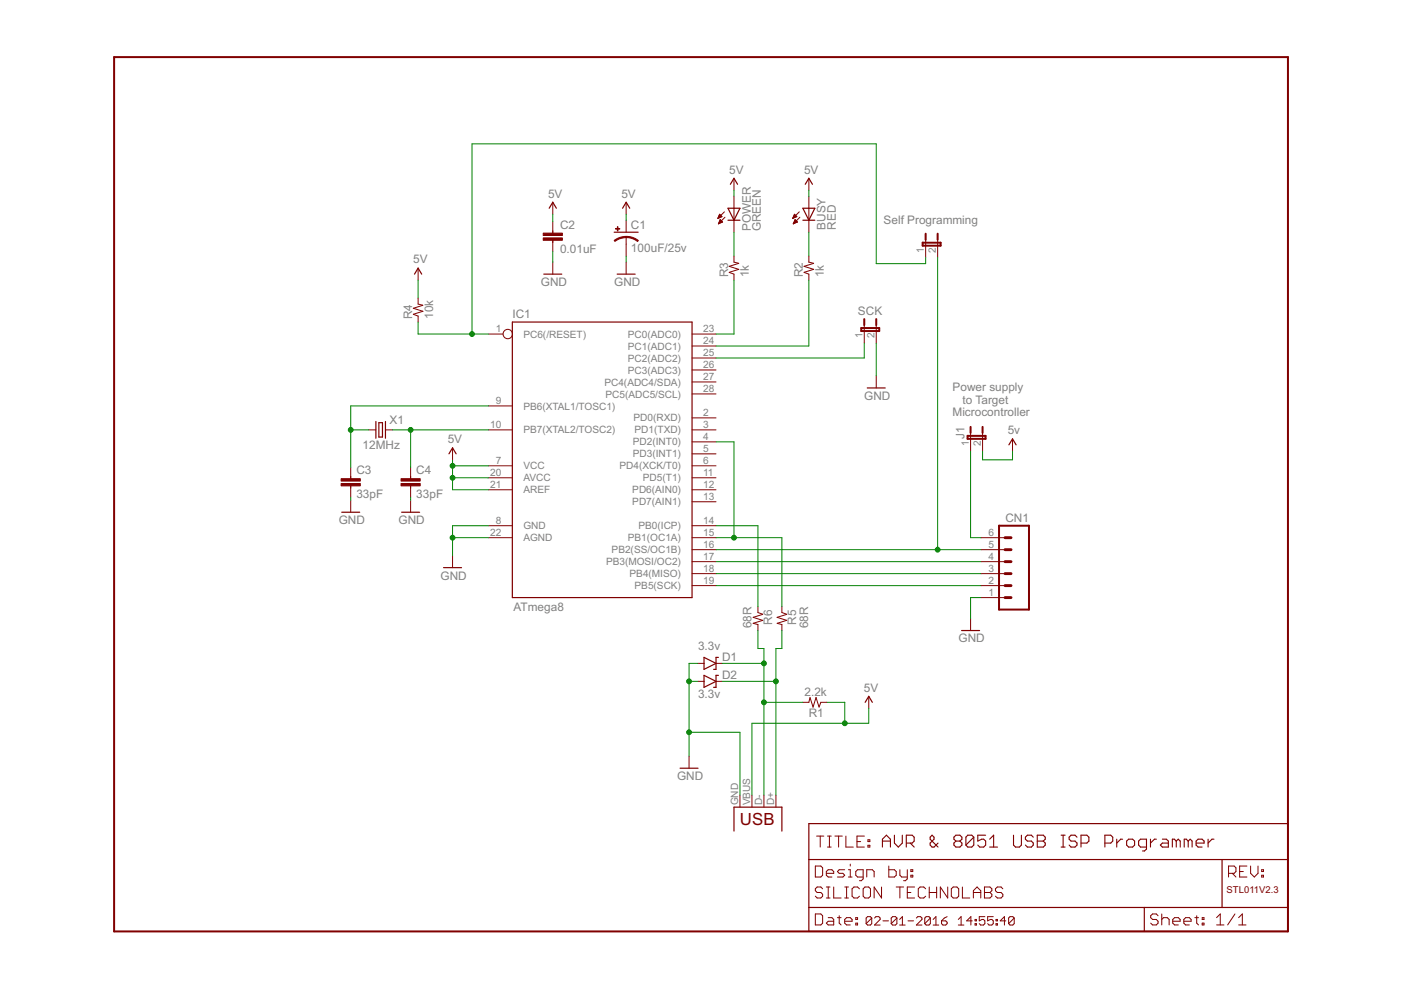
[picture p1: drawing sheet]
<svg xmlns="http://www.w3.org/2000/svg" width="297mm" height="210mm" viewBox="0 0 297 210" stroke-linecap="round" stroke-linejoin="round" font-family="sans-serif">
<g fill="none" stroke="#800000" stroke-width=".21">
<path d="M155.6 37.8v2.5M171.5 37.8v2.5M88.6 56.9v2.5M117.2 42.9v2.5M117.2 47v2.6M117.2 50.8v2.6M117.2 55.6v2.5M132.8 42.9v2.5M132.8 46.7v2.5M132.8 50.2v4.1M132.8 55.6v2.5M152.2 46.2h.2"/>
<path d="M152.3 46.1h.4M152.3 46h.7M152.3 47.4h.1M152.4 45.9h.6M152.4 47.3h.3M152.4 45.7h.5M152.4 47.2h.6M152.5 45.6h.3M152.5 47.1h.7M152.5 45.5h.1M152.5 46.9h.6M152.6 45.4l.5 .5-.9 .4z"/>
<path d="M152.6 46.8h.4M152.7 46.7h.1M152.7 46.6h.1M152.7 46.6l-.4 .9M152.7 46.6l.5 .5M153.2 47.1l-.9 .4M153.6 44.9l-1.4 1.4M153.7 46.1l-1.4 1.4M154.6 57.8l1 .3v1.3M155.6 41.6v7.6M155.6 54.3v1.3l1 .2-2 .7 2 .6-2 .6M168.1 46.2h.2"/>
<path d="M168.1 46.1h.5M168.2 46h.6M168.2 47.4h.1M168.3 45.9h.6M168.3 47.3h.3M168.3 45.7h.5M168.3 47.2h.5M168.4 45.6h.2M168.4 47.1h.7M168.4 45.5h.1M168.4 46.9h.6M168.4 45.4l.6 .5-.9 .4z"/>
<path d="M168.5 46.8h.3M168.5 46.7h.2M168.6 46.6l-.4 .9M168.6 46.6l.5 .5-.9 .4M168.6 46.6h.1M169.5 44.9l-1.4 1.4M169.6 46.1l-1.4 1.4M170.5 57.8l1 .3v1.3M171.5 41.6v7.6M171.5 54.3v1.3l1 .2M172.5 55.8l-2 .7 2 .6-2 .6M196.3 50.8v3.8"/>
<path d="M198.8 50.8v3.8M87.7 66.7l.9 .3v1.3M88.6 63.2v1.3l1 .2M89.7 64.7l-2.1 .7 2.1 .6-2.1 .6M103.5 70.8h3.2M146.7 78.4h5.1M146.7 75.9h5.1M146.7 73.4h5.1M146.7 70.8h5.1M183.2 68.9v3.8M185.8 68.9v3.8M185.8 79.7v2.6"/>
<path d="M74.4 99.1v2.5M78.2 91.1h1.5M81.7 91.1h1.5M87.1 99.1v2.5M95.9 95v2.5M103.5 91.1h5.1M103.5 86.1h5.1M103.5 98.8h5.1M146.7 91.1h5.1M146.7 98.8h5.1M146.7 96.2h5.1M146.7 93.7h5.1"/>
<path d="M146.7 88.6h5.1M146.7 83.5h5.1M146.7 81h5.1M205.8 91.8v3.8M208.3 91.8v3.8M214.7 93v2.6M74.4 102.9v2.5M74.4 106.1v2.5M87.1 102.9v2.5M87.1 106.1v2.5M95.9 117.8v2.6M103.5 111.5h5.1"/>
<path d="M103.5 114h5.1M103.5 103.8h5.1M103.5 101.3h5.1M146.7 111.5h5.1M146.7 114h5.1M146.7 103.8h5.1M146.7 101.3h5.1M146.7 119.1h5.1M146.7 116.5h5.1M146.7 106.4h5.1M208 114h5.1M208 119.1h5.1"/>
<path d="M208 116.5h5.1M146.7 124.2h5.1M146.7 121.6h5.1M160.7 128.6v1.3l1 .3M161.7 130.3l-2 .6 2 .6-2 .7 1 .2v1.3M164.8 132.2l1 .2v1.3M165.8 128.6v1.3l1 .3M166.8 130.3l-2 .6 2 .6-2 .7M205.8 131.1v2.6M208 124.2h5.1M208 121.6h5.1M208 126.7h5.1"/>
<path d="M148 140.7h1.3M148 144.5h1.3M151.8 140.7h1.3M151.8 144.5h1.3M171.7 147.9l-.2 1h-1.3M171.7 147.9l.7 2 .6-2 .7 2M175.3 148.9h-1.3l-.3 1M184.2 147.6v2.6M146.1 160.3v2.6M156.9 168.6v2.5M159.4 168.6v2.5M162 168.6v2.5"/>
<path d="M164.5 168.6v2.5M173.1 177.3h1.6M173.9 177.3v2.3M175.5 177.3h.7M175.5 179.6h.7M175.9 177.3v2.3M177 177.3h1.6M177.8 177.3v2.3M179.3 177.3v2.3h1.6M181.7 178.4h.8M183.3 177.3h-1.6v2.3h1.6M184 179.2h.4v.4h-.4z"/>
<path d="M184 178.1h.4v.3h-.4zM172.9 193.8h1.1l.4 .4v1.5l-.4 .4h-1.1zM172.9 183.6h1.1l.4 .4v1.6l-.4 .3h-1.1zM174.4 188.4l-.4-.3h-.8l-.3 .3v.4l.3 .4h.8l.4 .4v.4l-.4 .4h-.8l-.3-.4M175.2 185.2h1.6v-.4l-.4-.4h-.8l-.4 .4v.8l.4 .3h.8M175.2 188.1h.8M175.2 190.4h.8M175.6 194.6h.8l.4 .3v1.2h-1.2l-.4-.4 .4-.4h1.2M175.6 188.1v2.3M176.8 188.1v2.3h1.5M177.5 194.6h.8M177.9 194.2v1.5l.4 .4"/>
<path d="M179.1 195.3h1.6v-.4l-.4-.3h-.8l-.4 .3v.8l.4 .4h.8M179.1 184.4h-1.2l-.4 .4 .4 .4h.8l.4 .4-.4 .3h-1.2M179.1 188.1h.8M179.1 190.4h.8M179.5 188.1v2.3M179.9 185.9h.8M179.9 184.4h.4v1.5M180.3 183.2v.4M181.4 195.7h.4v.4h-.4zM181.4 194.6h.4v.3h-.4zM182.2 188.4l-.4-.3h-.7l-.4 .3v1.6l.4 .4h.7l.4-.4M183 185.9h-1.2l-.4-.3v-.8l.4-.4h1.2v2l-.4 .3h-.4"/>
<path d="M183.4 188.1h.8l.4 .3v1.6l-.4 .4h-.8l-.4-.4v-1.6zM183.8 185.9v-1.5h1.2l.3 .4v1.1M184.8 194.6l-.3-.2h-.6l-.3 .2v1.2M184.8 194.6v1.2l-.3 .3h-.6l-.3-.3M184.8 194.6l-1.2 1.2M185.4 194.6l.3-.2h.6l.3 .2v.3l-1.2 1.2h1.2M186.9 188.1v2.3l-1.6-2.3v2.3M187.2 195.2h1.2M188.4 183.6v2.3h1.2l.4-.3v-.8l-.4-.4h-1.2M190 188.1h1.6M190.2 194.6l-.3-.2h-.6l-.3 .2v1.2M190.2 194.6v1.2l-.3 .3h-.6l-.3-.3"/>
<path d="M190.2 194.6l-1.2 1.2M190.7 196.1h1.2M190.7 194.9l.6-.5v1.7M190.8 184.4v1.2l.4 .3h1.2M190.8 188.1v2.3M192.4 184.4v2l-.4 .3h-.4M192.4 189.2h.7M192.5 195.2h1.2M193.1 185.6h.4v.3h-.4zM193.1 184.4h.4v.4h-.4zM193.9 188.1h-1.5v2.3h1.5M194.3 194.6l.3-.2h.6l.3 .2v.3l-1.2 1.2h1.2"/>
<path d="M196.3 188.4l-.4-.3h-.8l-.4 .3v1.6l.4 .4h.8l.4-.4M197 189.2h1.6M197 188.1v2.3M197.3 194.6l-.3-.2h-.6l-.3 .2v1.2M197.3 194.6v1.2l-.3 .3h-.6l-.3-.3M197.3 194.6l-1.2 1.2M197.8 196.1h1.2M197.8 194.9l.6-.5v1.7M198.6 188.1v2.3M199.6 195.2h.9l.3 .3v.3l-.3 .3h-.6l-.3-.3zM200.8 194.4l-.6 .2-.6 .6M200.9 188.1v2.3l-1.5-2.3v2.3"/>
<path d="M201.7 188.4l.4-.3h.8l.4 .3v1.6l-.4 .4h-.8l-.4-.4zM203.2 196.1h1.2M203.2 194.9l.6-.5v1.7M204 188.1v2.3h1.6M206.1 195.2h-1.1l.8-.8v1.7M206.4 189.2h1.5M206.4 190.4v-1.6l.8-.7 .7 .7v1.6M206.7 195.8h.3v.3h-.3zM206.7 194.9h.3v.3h-.3zM208.7 188.1h1.2l.4 .3v.4l-.4 .4 .4 .4v.4l-.4 .4h-1.2zM208.7 189.2h1.2M208.8 194.4h-1.2v.8l.6-.3h.3l.3 .3v.6l-.3 .3h-.6l-.3-.3"/>
<path d="M210.6 194.4h-1.2v.8l.6-.3h.3l.3 .3v.6l-.3 .3h-.6l-.3-.3M211.2 195.8h.3v.3h-.3zM211.2 194.9h.3v.3h-.3zM212.6 188.4l-.4-.3h-.7l-.4 .3v.4l.4 .4h.7l.4 .4v.4l-.4 .4h-.7l-.4-.4M213.3 195.2h-1.2l.9-.8v1.7M215 194.6l-.3-.2h-.6l-.3 .2v1.2M215 194.6v1.2l-.3 .3h-.6l-.3-.3M215 194.6l-1.2 1.2M245.5 194.2l-.3-.4h-.8l-.4 .4v.4l.4 .3h.8l.3 .4v.4l-.3 .4h-.8l-.4-.4M246.3 194.9l.4-.3h.8l.4 .3v1.2M246.3 193.8v2.3M248.6 195.3h1.6v-.4l-.4-.3h-.8l-.4 .3v.8l.4 .4h.8"/>
<path d="M251 195.3h1.5v-.4l-.3-.3h-.8l-.4 .3v.8l.4 .4h.8M253.3 194.6h.8M253.7 194.2v1.5l.4 .4M254.9 195.7h.4v.4h-.4zM254.9 194.6h.4v.3h-.4zM257.9 196.1h1.6M257.9 194.6l.8-.8v2.3M260.5 185.2h1.2l.3-.4v-.8l-.3-.4h-1.2v2.3M261.3 185.2l.7 .7M261.8 193.8l-1.5 2.3M262.6 196.1h1.6M262.6 194.6l.8-.8v2.3"/>
<path d="M262.8 184.8h.8M264.4 183.6h-1.6v2.3h1.6M265.2 183.6v1.6l.7 .7 .8-.7v-1.6M267.5 185.6h.4v.3h-.4zM267.5 184.4h.4v.4h-.4z"/>
<circle cx="107.7" cy="70.8" r=".99"/>
</g>
<g fill="none" stroke="#800000" stroke-width=".25">
<path d="M154.9 39.1l.7-1.3 .8 1.3M170.7 39.1l.8-1.3 .8 1.3M87.9 58.1l.7-1.2 .8 1.2M115.3 58.1h3.8M116.4 44.2l.8-1.3 .8 1.3M130.2 49.2h5.1M130.9 58.1h3.8M132 44.2l.8-1.3 .7 1.3M154.3 46.7h2.6M154.3 44.2h2.6l-1.3 2.5zM170.2 44.2h2.6l-1.3 2.5zM170.2 46.7h2.6"/>
<path d="M108.6 68.3h38.1v58.4h-38.1zM79.7 89.4v3.5M80.3 89.6h.8v3.1h-.8zM81.7 89.4v3.5M95.2 96.2l.7-1.2 .8 1.2M183.9 82.3h3.8M213.9 94.3l.8-1.3 .7 1.3M72.5 108.6h3.8M85.2 108.6h3.8M94 120.4h3.9M149.3 139.4l2.5 1.3-2.5 1.2zM152.3 139.4h-.5v2.5h-.5"/>
<path d="M203.9 133.7h3.8M149.3 143.2l2.5 1.3-2.5 1.2zM152.3 143.2h-.5v2.5h-.5M183.4 148.9l.8-1.3 .8 1.3M144.2 162.9h3.8M155.6 176.2v-5.1h10.2v5.1M171.5 174.6h101.6v22.9h-101.6zM171.5 182.2h101.6M171.5 192.4h101.6M242.6 192.4v5.1M259.1 182.2v10.2"/>
</g>
<g fill="#800000" stroke="#800000" stroke-width=".21">
<path d="M132.8 50.1l1.3 .2 1.2 .7-.1 .2-1.4-.7-1-.1z" fill-rule="evenodd"/>
<path d="M130.2 51l1.2-.7 1.4-.2v.3l-1.5 .3-.9 .5z" fill-rule="evenodd"/>
</g>
<g fill="#800000" stroke="#800000" stroke-width=".21">
<path d="M130.5 48.5h.9v.1h-.9z"/>
<path d="M130.9 48.1h.1v.9h-.1z"/>
<path d="M115.2 50.4h4v.5h-4z"/>
<path d="M115.2 49.4h4v.5h-4z"/>
<path d="M72.3 102.5h4.1v.5h-4.1z"/>
<path d="M72.3 101.5h4.1v.5h-4.1z"/>
<path d="M85 102.5h4.1v.5h-4.1z"/>
<path d="M85 101.5h4.1v.5h-4.1z"/>
</g>
<path d="M24.2 12.1h248.9v185.4h-248.9zM195.6 51.5h3.8v.6h-3.8zM196.3 49.6v1.2M198.8 49.6v1.2M182.6 69.6h3.8v.6h-3.8zM183.2 67.6v1.3M185.8 67.6v1.3M205.1 92.4h3.9v.6h-3.9zM205.8 90.5v1.3M208.3 90.5v1.3M211.8 111.5h6.4v17.7h-6.4z" fill="none" stroke="#800000" stroke-width=".42"/>
<path d="M213.1 116.5h1.3M213.1 119.1h1.3M213.1 114h1.3M213.1 121.6h1.3M213.1 124.2h1.3M213.1 126.7h1.3" fill="none" stroke="#800000" stroke-width=".61"/>
<g fill="none" stroke="#800000" stroke-width=".23">
<path d="M187.1 179.6v-1.7l.8-.8 .9 .8v1.7M187.1 178.3h1.7M189.6 177.1v1.7l.9 .8 .8-.8v-1.7M192.2 178.8h1.2l.4-.5v-.8l-.4-.4h-1.2v2.5M193 178.8l.8 .8M198.9 178.8l-.9 .8h-.4l-.4-.4v-.4l.8-.9v-.4l-.4-.4-.4 .4v.4l1.7 1.7M202.7 178.3h.8M202.7 178.3l-.5-.4v-.4l.5-.4h.8l.4 .4v.4l-.4 .4M202.7 178.3l-.5 .5v.4l.5 .4h.8l.4-.4v-.4l-.4-.5M206.5 177.5l-.5-.4h-.8l-.4 .4v1.7M206.5 177.5v1.7l-.5 .4h-.8l-.4-.4M206.5 177.5l-1.7 1.7"/>
<path d="M209 177.1h-1.7v1.2l.9-.4h.4l.4 .4v.9l-.4 .4h-.9l-.4-.4M209.8 179.6h1.7M209.8 177.9l.9-.8v2.5M214.9 177.1v2.1l.4 .4h.8l.5-.4v-2.1M219.1 177.5l-.4-.4h-.9l-.4 .4v.4l.4 .4h.9l.4 .5v.4l-.4 .4h-.9l-.4-.4M219.9 178.3h1.3M219.9 177.1h1.3l.4 .4v.4l-.4 .4 .4 .5v.4l-.4 .4h-1.3zM225 177.1h.8M225 179.6h.8M225.4 177.1v2.5M228.3 177.5l-.4-.4h-.8l-.4 .4v.4l.4 .4h.8l.4 .5v.4l-.4 .4h-.8l-.4-.4M229.2 178.8h1.2l.5-.5v-.8l-.5-.4h-1.2v2.5"/>
<path d="M234.3 178.8h1.2l.4-.5v-.8l-.4-.4h-1.2v2.5M236.8 177.9v1.7M238 177.9h-.4l-.8 .9M238.9 178.3l.4-.4h.8l.5 .4v.9l-.5 .4h-.8l-.4-.4zM243.1 179.6h-1.3l-.4-.4v-.9l.4-.4h1.3v2.1l-.4 .4h-.5M243.9 177.9v1.7M245.2 177.9h-.4l-.9 .9M246.4 177.9h.9l.4 .4v1.3h-1.3l-.4-.4 .4-.4h1.3M249.4 178.3l-.4-.4h-.4v1.7M249.4 178.3v1.3M249.4 178.3l.4-.4 .4 .4v1.3M251.9 178.3l-.4-.4h-.4v1.7"/>
<path d="M251.9 178.3v1.3M251.9 178.3l.4-.4 .5 .4v1.3M253.6 178.8h1.7v-.5l-.4-.4h-.9l-.4 .4v.9l.4 .4h.9M256.1 177.9v1.7M257.4 177.9h-.4l-.9 .9"/>
</g>
<g fill="none" stroke="#008000" stroke-width=".21">
<path d="M88.6 59.4v3.8M117.2 45.4v1.6M117.2 53.4v2.2M132.8 45.4v1.3M132.8 54.3v1.3M155.6 40.3v1.3M155.6 49.2v5.1M155.6 59.4v11.4h-3.8M171.5 40.3v1.3M171.5 49.2v5.1M171.5 59.4v14h-19.7M196.3 54.6v1.3h-10.5v-25.4h-85.7v40.3"/>
<path d="M198.8 54.6v61.9M88.6 68.3v2.5h14.9M183.2 72.7v3.2h-31.4M185.8 72.7v7M74.4 91.1h3.8M83.2 91.1h20.3M87.1 91.1v8M95.9 97.5v6.3h7.6M95.9 98.8h7.6M103.5 86.1h-29.1v13M151.8 93.7h3.8v20.3M205.8 95.6v18.4h2.2"/>
<path d="M208.3 95.6v1.9h6.4v-1.9M74.4 105.4v.7M87.1 105.4v.7M95.9 101.3h7.6M95.9 114h7.6M103.5 111.5h-7.6v6.3M151.8 111.5h8.9v17.1M151.8 114h14v14.6M151.8 119.1h56.2M151.8 116.5h56.2M151.8 124.2h56.2M151.8 121.6h56.2"/>
<path d="M160.7 133.7v3.8h1.3v31.1M165.8 133.7v3.8h-1.3v31.1M208 126.7h-2.2v4.4M146.1 155.3h10.8v13.3M146.1 144.5h1.9M148 140.7h-1.9v19.6M153.1 140.7h8.9M153.1 144.5h11.4M162 148.9h8.2M175.3 148.9h3.8v4.5M184.2 150.2v3.2h-24.8v15.2"/>
</g>
<g fill="#008000" stroke="#008000" stroke-width=".21">
<circle cx="95.9" cy="98.8" r=".51"/>
<circle cx="95.9" cy="101.3" r=".51"/>
<circle cx="179.1" cy="153.4" r=".51"/>
<circle cx="100.1" cy="70.8" r=".51"/>
<circle cx="74.4" cy="91.1" r=".51"/>
<circle cx="87.1" cy="91.1" r=".51"/>
<circle cx="95.9" cy="114" r=".51"/>
<circle cx="146.1" cy="144.5" r=".51"/>
<circle cx="146.1" cy="155.3" r=".51"/>
<circle cx="162" cy="140.7" r=".51"/>
<circle cx="162" cy="148.9" r=".51"/>
<circle cx="164.5" cy="144.5" r=".51"/>
<circle cx="155.6" cy="114" r=".51"/>
<circle cx="198.8" cy="116.5" r=".51"/>
</g>
<text font-size="4" fill="#800000" x="156.9" y="174.9">USB</text>
<g font-size="2.8" fill="#808080">
<text x="116.2" y="41.9">5V</text>
<text x="131.7" y="41.9">5V</text>
<text x="154.6" y="36.8">5V</text>
<text x="170.5" y="36.8">5V</text>
<text x="187.3" y="47.5">Self Programming</text>
<text x="118.7" y="53.6">0.01uF</text>
<text x="118.7" y="48.5">C2</text>
<text x="133.8" y="53.4">100uF/25v</text>
<text x="133.8" y="48.6">C1</text>
<text x="159.2" y="49" transform="rotate(-90 159.2 49)">POWER</text>
<text x="161.3" y="49" transform="rotate(-90 161.3 49)">GREEN</text>
<text x="175" y="48.7" transform="rotate(-90 175 48.7)">BUSY</text>
<text x="177.2" y="48.7" transform="rotate(-90 177.2 48.7)">RED</text>
<text x="87.6" y="55.8">5V</text>
<text x="154.4" y="58.8" transform="rotate(-90 154.4 58.8)">R3</text>
<text x="158.8" y="58.8" transform="rotate(-90 158.8 58.8)">1k</text>
<text x="170.2" y="58.8" transform="rotate(-90 170.2 58.8)">R2</text>
<text x="174.7" y="58.8" transform="rotate(-90 174.7 58.8)">1k</text>
<text x="114.7" y="60.7">GND</text>
<text x="130.2" y="60.7">GND</text>
<text x="87.4" y="67.7" transform="rotate(-90 87.4 67.7)">R4</text>
<text x="91.8" y="67.7" transform="rotate(-90 91.8 67.7)">10k</text>
<text x="108.6" y="67.5">IC1</text>
<text x="181.9" y="66.9">SCK</text>
<text x="202" y="83">Power supply</text>
<text x="82.6" y="89.8">X1</text>
<text x="183.2" y="84.8">GND</text>
<text x="202" y="88.3">Microcontroller</text>
<text x="204.1" y="85.6">to Target</text>
<text x="76.9" y="95.3">12MHz</text>
<text x="94.9" y="93.9">5V</text>
<text x="204.5" y="93" transform="rotate(-90 204.5 93)">J1</text>
<text x="213.7" y="92">5v</text>
<text x="75.6" y="100.6">C3</text>
<text x="88.3" y="100.6">C4</text>
<text x="75.6" y="105.7">33pF</text>
<text x="88.3" y="105.7">33pF</text>
<text x="71.8" y="111.1">GND</text>
<text x="84.5" y="111.1">GND</text>
<text x="213.2" y="110.7">CN1</text>
<text x="93.4" y="122.9">GND</text>
<text x="108.9" y="129.5">ATmega8</text>
<text x="148" y="137.9">3.3v</text>
<text x="159.3" y="133.2" transform="rotate(-90 159.3 133.2)">68R</text>
<text x="163.7" y="132.4" transform="rotate(-90 163.7 132.4)">R6</text>
<text x="168.8" y="132.4" transform="rotate(-90 168.8 132.4)">R5</text>
<text x="171.4" y="133.2" transform="rotate(-90 171.4 133.2)">68R</text>
<text x="203.2" y="136.2">GND</text>
<text x="153.1" y="140.2">D1</text>
<text x="153.1" y="144">D2</text>
<text x="148" y="148.1">3.3v</text>
<text x="170.6" y="147.5">2.2k</text>
<text x="183.2" y="146.6">5V</text>
<text x="171.5" y="152">R1</text>
<text x="143.6" y="165.4">GND</text>
</g>
<g font-size="2.4" fill="#808080">
<text x="195.9" y="53.6" transform="rotate(-90 195.9 53.6)">1</text>
<text x="198.4" y="53.6" transform="rotate(-90 198.4 53.6)">2</text>
<text x="105.1" y="70.5">1</text>
<text x="111" y="71.6">PC6(/RESET)</text>
<text x="133.1" y="71.6">PC0(ADC0)</text>
<text x="149.1" y="70.5">23</text>
<text x="182.9" y="71.7" transform="rotate(-90 182.9 71.7)">1</text>
<text x="185.4" y="71.7" transform="rotate(-90 185.4 71.7)">2</text>
<text x="133.1" y="76.7">PC2(ADC2)</text>
<text x="133.1" y="74.1">PC1(ADC1)</text>
<text x="149.1" y="75.5">25</text>
<text x="149.1" y="73">24</text>
<text x="128.1" y="81.7">PC4(ADC4/SDA)</text>
<text x="133.1" y="79.2">PC3(ADC3)</text>
<text x="149.1" y="83.2">28</text>
<text x="149.1" y="80.6">27</text>
<text x="149.1" y="78.1">26</text>
<text x="105.1" y="85.7">9</text>
<text x="111" y="86.8">PB6(XTAL1/TOSC1)</text>
<text x="128.4" y="84.3">PC5(ADC5/SCL)</text>
<text x="134.3" y="89.4">PD0(RXD)</text>
<text x="149.1" y="88.2">2</text>
<text x="103.9" y="90.8">10</text>
<text x="111" y="91.9">PB7(XTAL2/TOSC2)</text>
<text x="134.2" y="94.4">PD2(INT0)</text>
<text x="134.6" y="91.9">PD1(TXD)</text>
<text x="149.1" y="95.9">5</text>
<text x="149.1" y="93.3">4</text>
<text x="149.1" y="90.8">3</text>
<text x="205.4" y="94.6" transform="rotate(-90 205.4 94.6)">1</text>
<text x="208" y="94.6" transform="rotate(-90 208 94.6)">2</text>
<text x="103.9" y="100.9">20</text>
<text x="105.1" y="98.4">7</text>
<text x="111" y="99.5">VCC</text>
<text x="131.4" y="99.5">PD4(XCK/T0)</text>
<text x="134.2" y="97">PD3(INT1)</text>
<text x="149.1" y="100.9">11</text>
<text x="149.1" y="98.4">6</text>
<text x="103.9" y="103.5">21</text>
<text x="111" y="104.6">AREF</text>
<text x="111" y="102.1">AVCC</text>
<text x="134.1" y="107.1">PD7(AIN1)</text>
<text x="134.1" y="104.6">PD6(AIN0)</text>
<text x="136.3" y="102.1">PD5(T1)</text>
<text x="149.1" y="106">13</text>
<text x="149.1" y="103.5">12</text>
<text x="103.9" y="113.6">22</text>
<text x="105.1" y="111.1">8</text>
<text x="111" y="112.2">GND</text>
<text x="135.4" y="112.2">PB0(ICP)</text>
<text x="149.1" y="113.6">15</text>
<text x="149.1" y="111.1">14</text>
<text x="209.6" y="113.6">6</text>
<text x="111" y="114.8">AGND</text>
<text x="128.5" y="119.8">PB3(MOSI/OC2)</text>
<text x="129.7" y="117.3">PB2(SS/OC1B)</text>
<text x="133.1" y="114.8">PB1(OC1A)</text>
<text x="149.1" y="118.7">17</text>
<text x="149.1" y="116.2">16</text>
<text x="209.6" y="118.7">4</text>
<text x="209.6" y="116.2">5</text>
<text x="133.5" y="122.4">PB4(MISO)</text>
<text x="134.6" y="124.9">PB5(SCK)</text>
<text x="149.1" y="123.8">19</text>
<text x="149.1" y="121.3">18</text>
<text x="209.6" y="123.8">2</text>
<text x="209.6" y="121.3">3</text>
<text x="209.6" y="126.3">1</text>
<text x="156.5" y="170.8" transform="rotate(-90 156.5 170.8)">GND</text>
<text x="159.1" y="170.8" transform="rotate(-90 159.1 170.8)">VBUS</text>
<text x="161.6" y="170.8" transform="rotate(-90 161.6 170.8)">D-</text>
<text x="164.2" y="170.8" transform="rotate(-90 164.2 170.8)">D+</text>
</g>
<text font-size="2.2" fill="#800000" x="260.1" y="189.2">STL011V2.3</text>
</svg>
